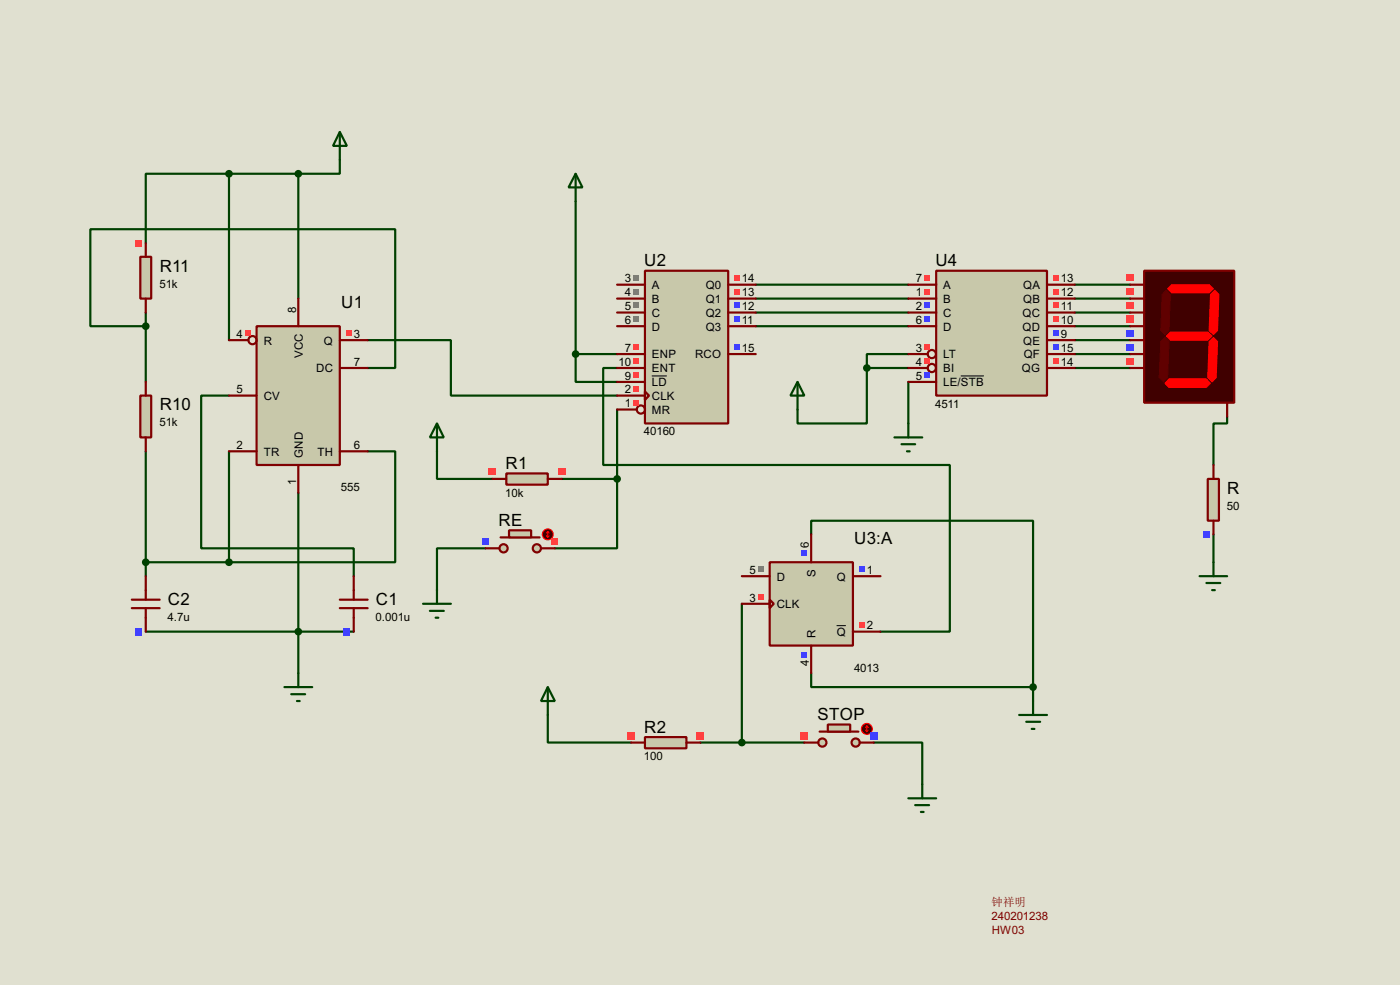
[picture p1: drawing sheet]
<svg xmlns="http://www.w3.org/2000/svg" width="256mm" height="180mm" viewBox="0 0 256 180" stroke-linecap="round" stroke-linejoin="round" font-family="sans-serif">
<path d="M0 0h256.5v180.3h-256.5z" fill="#e0e0d0"/>
<g fill="none" stroke="#004000" stroke-width=".4">
<path d="M42 31.8h-15.3v12.7M42 31.8v30.5M42 31.8h12.7M54.7 31.8v22.9M62.3 29.3v2.5h-7.6M105.5 36.9v27.9M26.7 59.7h-10.1v-17.7h55.8v25.4h-5M26.7 57.2v12.7M138.5 52.1h27.9M138.5 54.7h27.9M138.5 57.2h27.9M138.5 59.7h27.9"/>
<path d="M196.9 52.1h10.2M196.9 54.7h10.2M196.9 57.2h10.2M196.9 59.7h10.2M42 72.4h-5.1v28h27.9v5.1M67.4 62.3h15.2v10.1h30.5M105.5 64.8v5.1h7.6M105.5 64.8h7.6M113.1 67.4h-2.6v17.7h63.5v30.5h-12.7M113.1 75v12.7M158.8 67.4v10.1h-12.7v-2.5M158.8 67.4h7.6"/>
<path d="M166.4 64.8h-7.6v2.6M166.4 69.9v7.6M196.9 64.8h10.2M196.9 67.4h10.2M196.9 62.3h10.2M224.8 76.3v1.2h-2.5v7.6M26.7 82.6v22.9M42 82.6v20.3M54.7 90.2v33M67.4 82.6h5v20.3h-30.4M80.1 82.6v5.1h10.1M102.9 87.7h10.2"/>
<path d="M113.1 87.7v12.7h-11.4M148.6 97.8v-2.5h40.7v30.5M222.3 97.8v5.1M26.7 102.9h15.3M26.7 115.6h38.1M89 100.4h-8.9v7.6M135.9 110.5v25.4M100.4 130.9v5h15.2M128.3 135.9h19.1M148.6 123.2v2.6h40.7M160.1 135.9h8.9v7.7M189.3 125.8v2.5"/>
</g>
<path d="M47 59.7h15.3v25.4h-15.3z" fill="#c8c8aa" stroke="#800000" stroke-width=".4"/>
<g fill="none" stroke="#800000" stroke-width=".4">
<path d="M54.7 54.7v5M42 62.3h3.5M42 72.4h5M62.3 62.3h5.1M62.3 67.4h5.1M42 82.6h5M54.7 85.1v5.1M62.3 82.6h5.1"/>
<circle cx="46.2" cy="62.3" r=".75"/>
</g>
<g fill="#ff4040">
<path d="M44.9 60.5h1v1h-1z"/>
<path d="M63.4 60.5h1v1h-1z"/>
</g>
<path d="M62.3 24.2l1.3 2.5h-2.6zM62.3 24.2v5.1M52.1 125.8h5.1M53.4 127.1h2.5M54.4 128.3h.5M54.7 123.2v2.6" fill="none" stroke="#004000" stroke-width=".4"/>
<g fill="#004000" stroke="#004000" stroke-width=".4">
<circle cx="54.6" cy="31.8" r=".5"/>
<circle cx="41.9" cy="31.8" r=".5"/>
<circle cx="26.7" cy="59.7" r=".5"/>
<circle cx="41.9" cy="102.9" r=".5"/>
<circle cx="54.6" cy="115.6" r=".5"/>
<circle cx="26.7" cy="102.9" r=".5"/>
</g>
<path d="M118.2 49.6h15.2v27.9h-15.2z" fill="#c8c8aa" stroke="#800000" stroke-width=".4"/>
<g fill="none" stroke="#800000" stroke-width=".4">
<path d="M113.1 52.1h5.1M113.1 54.7h5.1M113.1 57.2h5.1M113.1 59.7h5.1M133.4 52.1h5.1M133.4 54.7h5.1M133.4 57.2h5.1M133.4 59.7h5.1M113.1 64.8h5.1M113.1 67.4h5.1M113.1 69.9h5.1M113.1 72.4h5.1"/>
<path d="M113.1 75h3.5M118.2 71.7l.7 .7-.7 .8zM133.4 64.8h5.1"/>
<circle cx="117.4" cy="75" r=".75"/>
</g>
<path d="M119.4 68.8h2.8" fill="none" stroke="#000" stroke-width=".18"/>
<g fill="#808080">
<path d="M116 50.3h1v1.1h-1z"/>
<path d="M116 52.9h1v1h-1z"/>
<path d="M116 55.4h1v1h-1z"/>
<path d="M116 58h1v1h-1z"/>
</g>
<g fill="#ff4040">
<path d="M116 63h1v1.1h-1z"/>
<path d="M116 65.6h1v1h-1z"/>
<path d="M116 68.1h1v1h-1z"/>
<path d="M116 70.7h1v1h-1z"/>
<path d="M116 73.2h1v1h-1z"/>
<path d="M134.5 50.3h1.1v1.1h-1.1z"/>
<path d="M134.5 52.9h1.1v1h-1.1z"/>
</g>
<g fill="#4040ff">
<path d="M134.5 55.4h1.1v1h-1.1z"/>
<path d="M134.5 58h1.1v1h-1.1z"/>
<path d="M134.5 63h1.1v1.1h-1.1z"/>
</g>
<path d="M105.5 31.8l1.2 2.5h-2.5zM105.5 31.8v5.1M80.1 77.5l1.2 2.6h-2.5zM80.1 77.5v5.1M77.5 110.5h5.1M78.8 111.8h2.5M79.8 113.1h.5M80.1 108v2.5" fill="none" stroke="#004000" stroke-width=".4"/>
<g fill="#004000" stroke="#004000" stroke-width=".4">
<circle cx="105.4" cy="64.8" r=".5"/>
<circle cx="113" cy="87.7" r=".5"/>
</g>
<g fill="#c8c8aa" stroke="#800000" stroke-width=".4">
<circle cx="98.3" cy="100.4" r=".75"/>
<circle cx="92.2" cy="100.4" r=".75"/>
</g>
<path d="M91.7 98.4h7.2" fill="none" stroke="#800000" stroke-width=".4"/>
<path d="M93.3 97.1h4v1.3h-4z" fill="#c8c8aa" stroke="#800000" stroke-width=".4"/>
<path d="M89 100.4h2.5M99.1 100.4h2.6" fill="none" stroke="#800000" stroke-width=".4"/>
<circle cx="100.3" cy="97.8" r="1" fill="#400000" stroke="#f00" stroke-width=".2"/>
<path d="M100.1 98.1l.3 .3M100.4 97.3v1.1M100.4 97.3l-.3 .3M100.4 97.3l.2 .3M100.6 98.1l-.2 .3" fill="none" stroke="#f00" stroke-width=".2"/>
<path d="M88.3 98.5h1.3v1.2h-1.3z" fill="#4040ff"/>
<path d="M101 98.5h1.3v1.2h-1.3z" fill="#ff4040"/>
<path d="M92.8 86.7h7.6v2h-7.6z" fill="#c8c8aa" stroke="#800000" stroke-width=".4"/>
<path d="M90.2 87.7h2.6M100.4 87.7h2.5" fill="none" stroke="#800000" stroke-width=".4"/>
<g fill="#ff4040">
<path d="M89.6 85.8h1.3v1.2h-1.3z"/>
<path d="M102.3 85.8h1.3v1.2h-1.3z"/>
</g>
<path d="M141 102.9h15.3v15.3h-15.3z" fill="#c8c8aa" stroke="#800000" stroke-width=".4"/>
<path d="M148.6 97.8v5.1M135.9 105.5h5.1M135.9 110.5h5.1M141 109.8l.8 .7-.8 .8zM148.6 118.2v5M156.3 105.5h5M156.3 115.6h5" fill="none" stroke="#800000" stroke-width=".4"/>
<path d="M153.3 114.5h1.7" fill="none" stroke="#000" stroke-width=".18"/>
<path d="M138.9 103.7h1v1h-1z" fill="#808080"/>
<path d="M157.4 103.7h1v1h-1z" fill="#4040ff"/>
<g fill="#ff4040">
<path d="M138.9 108.8h1v1h-1z"/>
<path d="M157.4 113.8h1v1.1h-1z"/>
</g>
<g fill="#4040ff">
<path d="M146.9 119.3h1v1h-1z"/>
<path d="M146.9 100.8h1v1h-1z"/>
</g>
<path d="M171.5 49.6h20.3v22.8h-20.3z" fill="#c8c8aa" stroke="#800000" stroke-width=".4"/>
<g fill="none" stroke="#800000" stroke-width=".4">
<path d="M166.4 52.1h5.1M166.4 54.7h5.1M166.4 57.2h5.1M166.4 59.7h5.1M191.8 52.1h5.1M191.8 54.7h5.1M191.8 57.2h5.1M191.8 59.7h5.1M166.4 64.8h3.6M166.4 67.4h3.6M166.4 69.9h5.1M191.8 64.8h5.1"/>
<path d="M191.8 67.4h5.1M191.8 62.3h5.1"/>
<circle cx="170.7" cy="67.4" r=".75"/>
<circle cx="170.7" cy="64.8" r=".75"/>
</g>
<path d="M176 68.8h4.3" fill="none" stroke="#000" stroke-width=".18"/>
<g fill="#ff4040">
<path d="M169.3 50.3h1.1v1.1h-1.1z"/>
<path d="M169.3 52.9h1.1v1h-1.1z"/>
</g>
<g fill="#4040ff">
<path d="M169.3 55.4h1.1v1h-1.1z"/>
<path d="M169.3 58h1.1v1h-1.1z"/>
</g>
<g fill="#ff4040">
<path d="M169.3 63h1.1v1.1h-1.1z"/>
<path d="M169.3 65.6h1.1v1h-1.1z"/>
</g>
<path d="M169.3 68.1h1.1v1h-1.1z" fill="#4040ff"/>
<g fill="#ff4040">
<path d="M193 50.3h1v1.1h-1z"/>
<path d="M193 52.9h1v1h-1z"/>
<path d="M193 55.4h1v1h-1z"/>
<path d="M193 58h1v1h-1z"/>
</g>
<g fill="#4040ff">
<path d="M193 60.5h1v1h-1z"/>
<path d="M193 63h1v1.1h-1z"/>
</g>
<path d="M193 65.6h1v1h-1z" fill="#ff4040"/>
<path d="M100.4 125.8l1.3 2.5h-2.6zM100.4 125.8v5.1M186.7 130.9h5.1M188 132.1h2.6M189 133.4h.5M189.3 128.3v2.6M166.4 146.1h5.1M167.7 147.4h2.5M168.7 148.6h.5M169 143.6v2.5" fill="none" stroke="#004000" stroke-width=".4"/>
<g fill="#004000" stroke="#004000" stroke-width=".4">
<circle cx="189.2" cy="125.8" r=".5"/>
<circle cx="135.9" cy="135.9" r=".5"/>
</g>
<g fill="#c8c8aa" stroke="#800000" stroke-width=".4">
<circle cx="156.7" cy="135.9" r=".75"/>
<circle cx="150.6" cy="135.9" r=".75"/>
</g>
<path d="M150.2 133.9h7.1" fill="none" stroke="#800000" stroke-width=".4"/>
<path d="M151.7 132.6h4.1v1.3h-4.1z" fill="#c8c8aa" stroke="#800000" stroke-width=".4"/>
<path d="M147.4 135.9h2.5M157.5 135.9h2.6" fill="none" stroke="#800000" stroke-width=".4"/>
<circle cx="158.8" cy="133.4" r="1" fill="#400000" stroke="#f00" stroke-width=".2"/>
<path d="M158.6 133.7l.2 .2M158.8 132.9v1M158.8 132.9l-.2 .3M158.8 132.9l.3 .3M159.1 133.7l-.3 .2" fill="none" stroke="#f00" stroke-width=".2"/>
<path d="M146.7 134h1.3v1.3h-1.3z" fill="#ff4040"/>
<path d="M159.4 134h1.3v1.3h-1.3z" fill="#4040ff"/>
<path d="M146.1 69.9l1.3 2.5h-2.6zM146.1 69.9v5.1M166.4 77.5v2.6M163.9 80.1h5.1M165.2 81.3h2.5M166.2 82.6h.5" fill="none" stroke="#004000" stroke-width=".4"/>
<circle cx="158.8" cy="67.4" r=".5" fill="#004000" stroke="#004000" stroke-width=".4"/>
<path d="M118.2 134.9h7.6v2.1h-7.6z" fill="#c8c8aa" stroke="#800000" stroke-width=".4"/>
<path d="M115.6 135.9h2.6M125.8 135.9h2.5" fill="none" stroke="#800000" stroke-width=".4"/>
<g fill="#ff4040">
<path d="M115 134h1.3v1.3h-1.3z"/>
<path d="M127.7 134h1.3v1.3h-1.3z"/>
</g>
<path d="M209.6 49.6h16.5v24.1h-16.5z" fill="#400000" stroke="#800000" stroke-width=".4"/>
<g fill="#f00" stroke="#f00" stroke-width=".18">
<path d="M213.9 52.9l.8-.8h6.8l.8 .8-.8 .7h-6.8z" fill-rule="evenodd"/>
<path d="M221.8 53.9l.8-.8 .7 .8-.2 6.6-.8 .8-.8-.8z" fill-rule="evenodd"/>
<path d="M221.5 62.5l.8-.7 .8 .7-.3 6.6-.7 .8-.8-.8z" fill-rule="evenodd"/>
<path d="M214.2 69.4h6.8l.8 .8-.8 .7h-6.8l-.8-.7z" fill-rule="evenodd"/>
<path d="M213.7 61.5l.7-.7h6.9l.8 .7-.8 .8h-6.9z" fill-rule="evenodd"/>
</g>
<g fill="#600000" stroke="#600000" stroke-width=".18">
<path d="M212.7 62.5l.7-.7 .8 .7-.3 6.6-.7 .8-.8-.8z" fill-rule="evenodd"/>
<path d="M213.7 53.1l.7 .8-.2 6.6-.8 .8-.7-.8 .2-6.6z" fill-rule="evenodd"/>
</g>
<path d="M207.1 52.1h2.5M207.1 54.7h2.5M207.1 57.2h2.5M207.1 59.7h2.5M207.1 62.3h2.5M207.1 64.8h2.5M207.1 67.4h2.5M224.8 73.7v2.6" fill="none" stroke="#800000" stroke-width=".4"/>
<g fill="#ff4040">
<path d="M206.4 50.2h1.3v1.3h-1.3z"/>
<path d="M206.4 52.8h1.3v1.2h-1.3z"/>
<path d="M206.4 55.3h1.3v1.3h-1.3z"/>
<path d="M206.4 57.8h1.3v1.3h-1.3z"/>
</g>
<g fill="#4040ff">
<path d="M206.4 60.4h1.3v1.2h-1.3z"/>
<path d="M206.4 62.9h1.3v1.3h-1.3z"/>
</g>
<path d="M206.4 65.5h1.3v1.2h-1.3z" fill="#ff4040"/>
<path d="M219.8 105.5h5M221 106.7h2.6M222.1 108h.5M222.3 102.9v2.6" fill="none" stroke="#004000" stroke-width=".4"/>
<path d="M221.3 87.7h2v7.6h-2z" fill="#c8c8aa" stroke="#800000" stroke-width=".4"/>
<path d="M222.3 85.1v2.6M222.3 95.3v2.5" fill="none" stroke="#800000" stroke-width=".4"/>
<path d="M220.4 97.2h1.3v1.3h-1.3z" fill="#4040ff"/>
<path d="M25.7 47h2v7.7h-2z" fill="#c8c8aa" stroke="#800000" stroke-width=".4"/>
<path d="M26.7 44.5v2.5M26.7 54.7v2.5" fill="none" stroke="#800000" stroke-width=".4"/>
<path d="M24.8 43.9h1.3v1.2h-1.3z" fill="#ff4040"/>
<path d="M25.7 72.4h2v7.7h-2z" fill="#c8c8aa" stroke="#800000" stroke-width=".4"/>
<path d="M26.7 69.9v2.5M26.7 80.1v2.5M24.2 111.3h5.1M24.2 109.8h5.1M26.7 105.5v4.3M26.7 111.3v4.3" fill="none" stroke="#800000" stroke-width=".4"/>
<path d="M24.8 115h1.3v1.3h-1.3z" fill="#4040ff"/>
<path d="M62.3 111.3h5.1M62.3 109.8h5.1M64.8 105.5v4.3M64.8 111.3v4.3" fill="none" stroke="#800000" stroke-width=".4"/>
<path d="M62.9 115h1.3v1.3h-1.3z" fill="#4040ff"/>
<g font-size="3.5">
<text x="29.3" y="49.7">R11</text>
<text x="118" y="48.7">U2</text>
<text x="171.4" y="48.7">U4</text>
<text x="62.5" y="56.4">U1</text>
<text x="29.3" y="75.1">R10</text>
<text x="92.6" y="85.9">R1</text>
<text x="224.8" y="90.4">R</text>
<text x="91.3" y="96.3">RE</text>
<text x="156.5" y="99.6">U3:A</text>
<text x="30.8" y="110.7">C2</text>
<text x="68.9" y="110.7">C1</text>
<text x="149.8" y="131.8">STOP</text>
<text x="118" y="134.1">R2</text>
</g>
<g font-size="2.4">
<text x="29.2" y="52.6">51k</text>
<text x="114.5" y="51.7">3</text>
<text x="119.4" y="52.9">A</text>
<text x="129.3" y="52.9">Q0</text>
<text x="135.9" y="51.7">14</text>
<text x="167.8" y="51.7">7</text>
<text x="172.8" y="52.9">A</text>
<text x="187.4" y="52.9">QA</text>
<text x="194.4" y="51.7">13</text>
<text x="54.3" y="57.2" transform="rotate(-90 54.3 57.2)">8</text>
<text x="114.5" y="54.3">4</text>
<text x="114.5" y="56.8">5</text>
<text x="114.5" y="59.3">6</text>
<text x="119.4" y="55.4">B</text>
<text x="119.4" y="58">C</text>
<text x="129.3" y="55.4">Q1</text>
<text x="129.3" y="58">Q2</text>
<text x="135.9" y="54.3">13</text>
<text x="135.9" y="56.8">12</text>
<text x="135.9" y="59.3">11</text>
<text x="167.8" y="54.3">1</text>
<text x="167.8" y="56.8">2</text>
<text x="167.8" y="59.3">6</text>
<text x="172.8" y="55.4">B</text>
<text x="172.8" y="58">C</text>
<text x="187.3" y="58">QC</text>
<text x="187.4" y="55.4">QB</text>
<text x="194.4" y="54.3">12</text>
<text x="194.4" y="56.8">11</text>
<text x="194.4" y="59.3">10</text>
<text x="43.4" y="61.9">4</text>
<text x="48.3" y="63.1">R</text>
<text x="55.5" y="65.5" transform="rotate(-90 55.5 65.5)">VCC</text>
<text x="59.3" y="63.1">Q</text>
<text x="64.8" y="61.9">3</text>
<text x="114.5" y="64.4">7</text>
<text x="119.4" y="60.5">D</text>
<text x="119.4" y="65.6">ENP</text>
<text x="127.3" y="65.6">RCO</text>
<text x="129.3" y="60.5">Q3</text>
<text x="135.9" y="64.4">15</text>
<text x="167.8" y="64.4">3</text>
<text x="172.8" y="60.5">D</text>
<text x="172.8" y="65.6">LT</text>
<text x="187.3" y="60.5">QD</text>
<text x="187.4" y="63.1">QE</text>
<text x="187.5" y="65.6">QF</text>
<text x="194.4" y="61.9">9</text>
<text x="194.4" y="64.4">15</text>
<text x="43.4" y="72">5</text>
<text x="57.9" y="68.1">DC</text>
<text x="64.8" y="67">7</text>
<text x="113.3" y="67">10</text>
<text x="114.5" y="69.5">9</text>
<text x="114.5" y="72">2</text>
<text x="119.4" y="68.1">ENT</text>
<text x="119.4" y="70.7">LD</text>
<text x="167.8" y="67">4</text>
<text x="167.8" y="69.5">5</text>
<text x="172.8" y="68.1">BI</text>
<text x="172.8" y="70.7">LE/STB</text>
<text x="187.2" y="68.1">QG</text>
<text x="194.4" y="67">14</text>
<text x="48.3" y="73.2">CV</text>
<text x="114.5" y="74.6">1</text>
<text x="119.4" y="73.2">CLK</text>
<text x="119.4" y="75.8">MR</text>
<text x="171.3" y="74.6">4511</text>
<text x="29.2" y="78.1">51k</text>
<text x="43.4" y="82.2">2</text>
<text x="48.3" y="83.4">TR</text>
<text x="55.5" y="83.8" transform="rotate(-90 55.5 83.8)">GND</text>
<text x="58.1" y="83.4">TH</text>
<text x="64.8" y="82.2">6</text>
<text x="118" y="79.7">40160</text>
<text x="54.3" y="88.8" transform="rotate(-90 54.3 88.8)">1</text>
<text x="62.5" y="89.9">555</text>
<text x="92.6" y="90.9">10k</text>
<text x="224.8" y="93.3">50</text>
<text x="148.2" y="100.4" transform="rotate(-90 148.2 100.4)">6</text>
<text x="137.3" y="105.1">5</text>
<text x="142.3" y="106.3">D</text>
<text x="149.4" y="105.6" transform="rotate(-90 149.4 105.6)">S</text>
<text x="153.3" y="106.3">Q</text>
<text x="158.8" y="105.1">1</text>
<text x="30.7" y="113.6">4.7u</text>
<text x="68.8" y="113.6">0.001u</text>
<text x="137.3" y="110.1">3</text>
<text x="142.3" y="111.3">CLK</text>
<text x="149.4" y="116.8" transform="rotate(-90 149.4 116.8)">R</text>
<text x="153.3" y="116.4">Q</text>
<text x="158.8" y="115.2">2</text>
<text x="148.2" y="121.9" transform="rotate(-90 148.2 121.9)">4</text>
<text x="156.5" y="122.9">4013</text>
<text x="118" y="139.2">100</text>
</g>
<g font-size="2.4" fill="#800000">
<text x="181.7" y="168.4">240201238</text>
<text x="181.7" y="171">HW03</text>
</g>
<text font-size="2.1" fill="#800000" x="181.7" y="165.9">钟祥明</text>
</svg>
